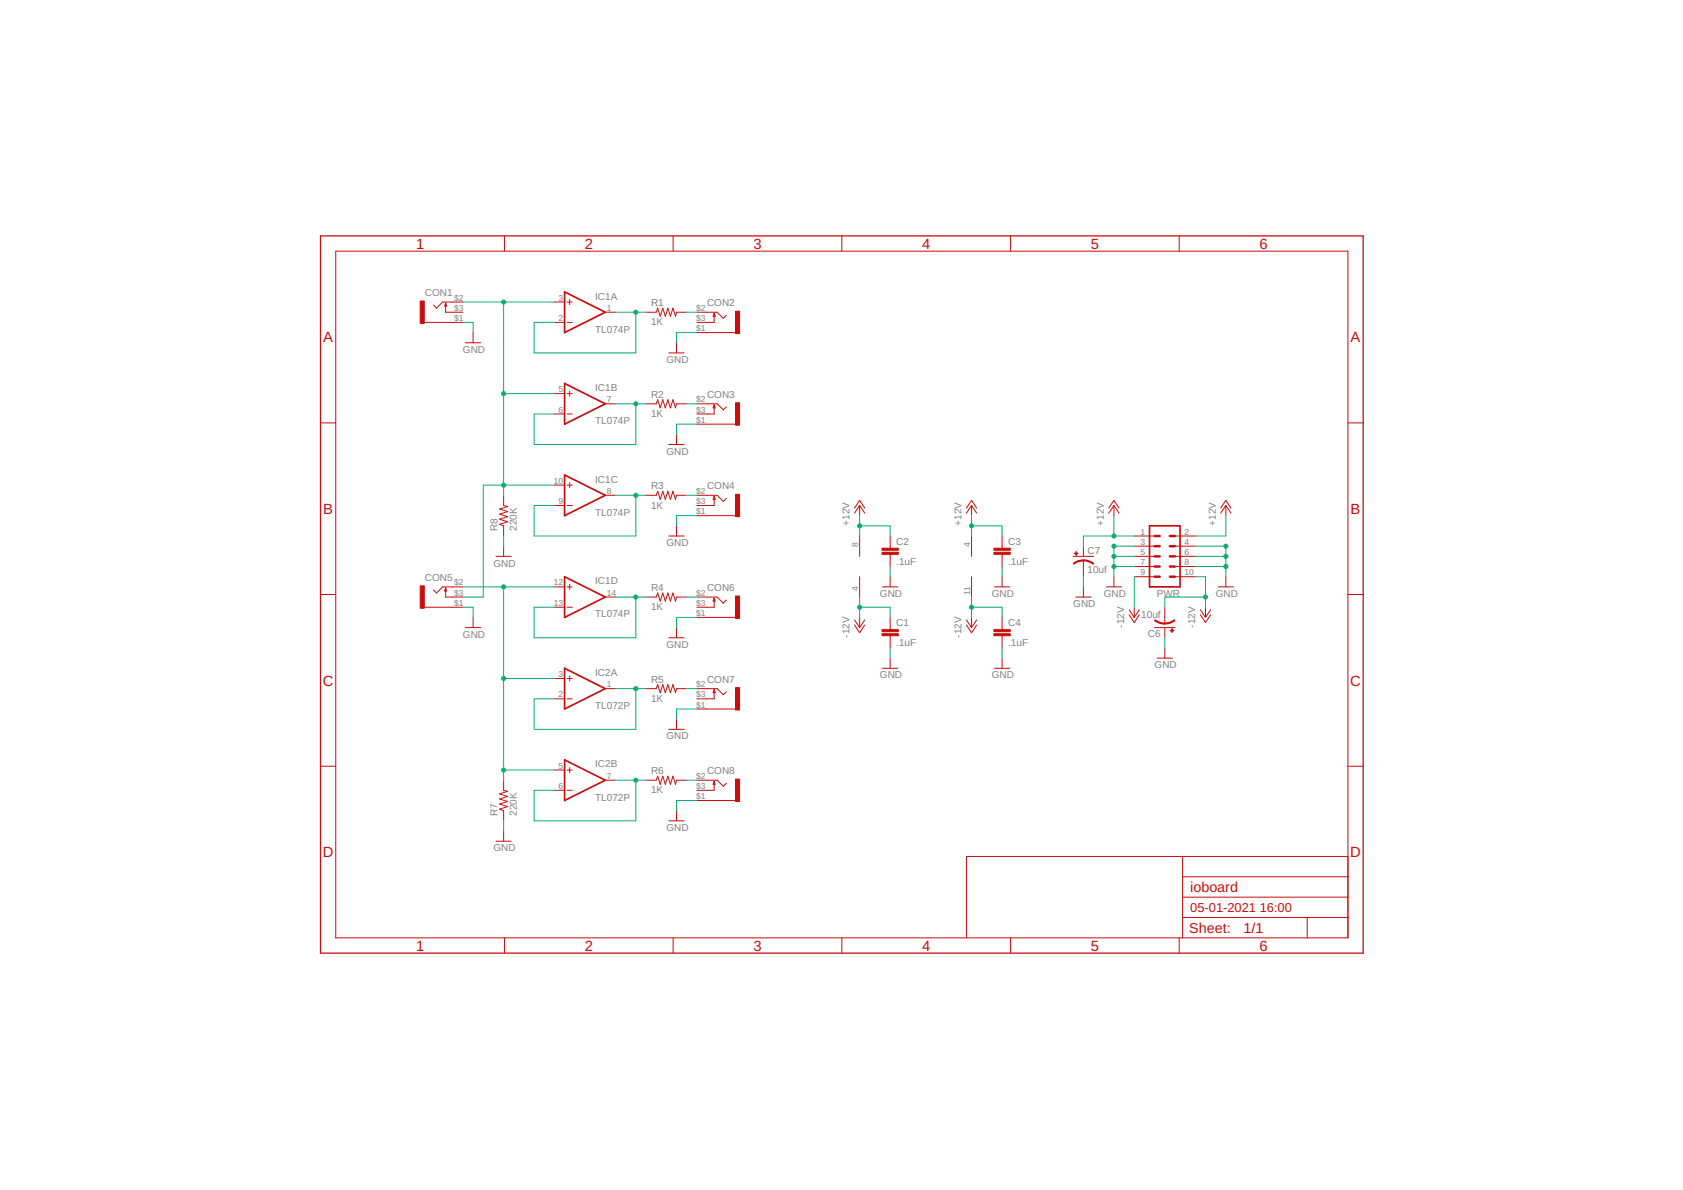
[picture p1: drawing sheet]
<svg xmlns="http://www.w3.org/2000/svg" width="420mm" height="297mm" viewBox="0 0 420 297" stroke-linecap="round" stroke-linejoin="round" font-family="sans-serif">
<path d="M140.9 72.9l10.2 5-10.2 5.1zM140.9 95.7l10.2 5.1-10.2 5.1zM140.9 118.6l10.2 5-10.2 5.1zM287 131.3h7.6v15.2h-7.6zM140.9 144l10.2 5-10.2 5.1zM140.9 166.8l10.2 5.1-10.2 5.1zM140.9 189.7l10.2 5.1-10.2 5z" fill="none" stroke="#c90d0c" stroke-width=".42"/>
<g fill="none" stroke="#c90d0c" stroke-width=".25">
<path d="M125.9 58.9v3.8M168 58.9v3.8M210.2 58.9v3.8M252.3 58.9v3.8M294.4 58.9v3.8M83.8 62.7h252.7v171.4h-252.7zM111.3 75.6v2.3h4.3M111.3 75.6l.2 .8h-.5zM115.6 75.4h-5.1l-1.5 1.5-.8-.7M138.4 75.4h2.5M141.6 75.4h1.3M142.2 74.8v1.2"/>
<path d="M151.1 77.9h2.5M161.3 77.9h2.5l.4-1 .6 2.1 .7-2.1 .6 2.1 .6-2.1 .7 2.1 .6-2.1 .6 2.1 .3-1.1h2.5M174 77.9h5l1.6 1.6 .7-.8M178.3 78.2v2.3h-4.3M178.3 78.2l.2 .8h-.5zM105.9 80.5h9.7M116.2 85.6h3.8M118.1 83v2.6M138.4 80.5h2.5M138.4 98.3h2.5M141.6 80.5h1.3M141.6 98.3h1.3"/>
<path d="M142.2 97.6v1.3M167 88.1h3.8M168.9 85.6v2.5M174 83h9.6M80 105.6h3.8M138.4 103.3h2.5M141.6 103.3h1.3M151.1 100.8h2.5M161.3 100.8h2.5l.4-1 .6 2 .7-2 .6 2 .6-2 .7 2 .6-2 .6 2 .3-1h2.5M167 111h3.8M168.9 108.4v2.6M174 100.8h5l1.6 1.5 .7-.7"/>
<path d="M174 105.9h9.6M178.3 101v2.3h-4.3M178.3 101l.2 .8h-.5zM336.5 105.6h3.8M123.8 138.9h3.8M125.7 123.6v2.6l1 .2-2 .7 2 .6-2 .6 2 .7-2 .6 2 .6-2 .7 1 .4v2.5M125.7 136.3v2.6M138.4 121.1h2.5M138.4 126.2h2.5M141.6 121.1h1.3M141.6 126.2h1.3M142.2 120.5v1.2"/>
<path d="M151.1 123.6h2.5M161.3 123.6h2.5l.4-1 .6 2.1 .7-2.1 .6 2.1 .6-2.1 .7 2.1 .6-2.1 .6 2.1 .3-1.1h2.5M167 133.8h3.8M168.9 131.3v2.5M174 123.6h5l1.6 1.6 .7-.8M174 128.7h9.6M178.3 123.9v2.3h-4.3M178.3 123.9l.2 .8h-.5zM213.3 126.8l1.3-1.9 1.3 1.9M214.6 126.2v2.5M214.6 133.8v5.1M214.6 126.2l1.3 1.9"/>
<path d="M214.6 126.2l-1.3 1.9M222.2 133.8v3M222.2 138.4v3M241.3 126.8l1.2-1.9 1.3 1.9M242.5 126.2v2.5M242.5 133.8v5.1M242.5 126.2l1.3 1.9M242.5 126.2l-1.2 1.9M250.2 133.8v3M250.2 138.4v3M267.9 138.9h5.1M270.5 136.3v2.6"/>
<path d="M270.5 139.9v4.1M276.8 126.8l1.3-1.9 1.3 1.9M278.1 126.2v2.5M278.1 126.2l1.3 1.9M278.1 126.2l-1.3 1.9M283.2 133.8h5M283.2 138.9h5M283.2 136.3h5M293.3 133.8h5.1M293.3 138.9h5.1M293.3 136.3h5.1M304.8 126.8l1.2-1.9 1.3 1.9"/>
<path d="M306 126.2v2.5M306 126.2l1.3 1.9M306 126.2l-1.2 1.9M80 148.4h3.8M105.9 151.6h9.7M111.3 146.7v2.3h4.3M111.3 146.7l.2 .8h-.5zM115.6 146.5h-5.1l-1.5 1.5-.8-.7M116.2 156.7h3.8M118.1 154.1v2.6M138.4 146.5h2.5M138.4 151.6h2.5"/>
<path d="M141.6 146.5h1.3M141.6 151.6h1.3M142.2 145.9v1.2M151.1 149h2.5M161.3 149h2.5l.4-1 .6 2.1 .7-2.1 .6 2.1 .6-2.1 .7 2.1 .6-2.1 .6 2.1 .3-1.1h2.5M167 159.2h3.8M168.9 156.7v2.5M174 149h5l1.6 1.6 .7-.8M174 154.1h9.6M178.3 149.3v2.3h-4.3M178.3 149.3l.2 .8h-.5zM213.3 154.7l1.3 2"/>
<path d="M213.3 156l1.3 1.9 1.3-1.9M214.6 144v5M214.6 154.1v2.6M215.9 154.7l-1.3 2M220.3 146.5h3.8M222.2 144v2.5M222.2 154.1v3.1M222.2 158.7v3M241.3 154.7l1.2 2M241.3 156l1.2 1.9 1.3-1.9M242.5 144v5M242.5 154.1v2.6"/>
<path d="M243.8 154.7l-1.3 2M248.3 146.5h3.8M250.2 144v2.5M250.2 154.1v3.1M250.2 158.7v3M268.6 149h3.8M270.5 146.5v2.5M276.2 146.5h3.8M278.1 144v2.5M281.9 152.2l1.3 1.9M281.9 153.5l1.3 1.9 1.2-1.9M283.2 141.4h5"/>
<path d="M283.2 144h5M283.2 151.6v2.5M284.4 152.2l-1.2 1.9M288.2 156.7h5.1M290.8 151.6v4M290.8 156.7v2.5M293.3 141.4h5.1M293.3 144h5.1M299.7 152.2l1.2 1.9M299.7 153.5l1.2 1.9 1.3-1.9M300.9 151.6v2.5M302.2 152.2l-1.3 1.9"/>
<path d="M304.1 146.5h3.8M306 144v2.5M336.5 148.4h3.8M138.4 169.4h2.5M138.4 174.4h2.5M141.6 169.4h1.3M141.6 174.4h1.3M142.2 168.7v1.3M151.1 171.9h2.5M161.3 171.9h2.5l.4-1 .6 2 .7-2 .6 2 .6-2 .7 2 .6-2 .6 2 .3-1h2.5M168.9 179.5v2.6M174 171.9h5l1.6 1.5 .7-.7"/>
<path d="M174 177h9.6M178.3 172.1v2.3h-4.3M178.3 172.1l.2 .8h-.5zM220.3 166.8h3.8M222.2 164.3v2.5M248.3 166.8h3.8M250.2 164.3v2.5M288.9 164.3h3.8M290.8 161.7v2.6M80 191.3h3.8M125.7 194.8v2.5l1 .2-2 .7 2 .6-2 .6 2 .7-2 .6 2 .6-2 .7 1 .4v2.5M138.4 192.2h2.5"/>
<path d="M138.4 197.3h2.5M141.6 192.2h1.3M141.6 197.3h1.3M142.2 191.6v1.2M151.1 194.8h2.5M161.3 194.8h2.5l.4-1.1 .6 2.1 .7-2.1 .6 2.1 .6-2.1 .7 2.1 .6-2.1 .6 2.1 .3-1h2.5M167 182.1h3.8M174 194.8h5l1.6 1.5 .7-.8M174 199.8h9.6M178.3 195v2.3h-4.3M178.3 195l.2 .8h-.5zM336.5 191.3h3.8"/>
<path d="M123.8 210h3.8M125.7 207.4v2.6M167 204.9h3.8M168.9 202.4v2.5M295.2 213.8v20.3M295.2 218.9h41.3M336.5 213.8h-95.2v20.3M125.9 234.1v3.8M168 234.1v3.8M210.2 234.1v3.8M252.3 234.1v3.8M294.4 234.1v3.8"/>
<path d="M295.2 229h41.3M295.2 223.9h41.3M326.3 229v5.1"/>
</g>
<g fill="#c90d0c" stroke="#c90d0c" stroke-width=".25">
<path d="M220.2 158.2h4.1v.5h-4.1z"/>
<path d="M220.2 157.2h4.1v.5h-4.1z"/>
<path d="M220.2 137.9h4.1v.5h-4.1z"/>
<path d="M220.2 136.8h4.1v.6h-4.1z"/>
<path d="M248.1 137.9h4.1v.5h-4.1z"/>
<path d="M248.1 136.8h4.1v.6h-4.1z"/>
<path d="M248.1 158.2h4.1v.5h-4.1z"/>
<path d="M248.1 157.2h4.1v.5h-4.1z"/>
<path d="M104.9 75.1h1v5.6h-1z"/>
<path d="M183.6 77.7h1v5.6h-1z"/>
<path d="M183.6 100.5h1v5.6h-1z"/>
<path d="M183.6 123.4h1v5.6h-1z"/>
<path d="M104.9 146.2h1v5.6h-1z"/>
<path d="M183.6 148.8h1v5.6h-1z"/>
<path d="M183.6 171.6h1v5.6h-1z"/>
<path d="M183.6 194.5h1v5.6h-1z"/>
<path d="M292.2 157.3h.9v.2h-.9z"/>
<path d="M292.5 157h.2v.8h-.2z"/>
<path d="M268.2 138.1h.9v.1h-.9z"/>
<path d="M268.6 137.7h.1v.9h-.1z"/>
</g>
<path d="M80 58.9h260.3v179h-260.3z" fill="none" stroke="#c90d0c" stroke-width=".32"/>
<g fill="#c90d0c" stroke="#c90d0c" stroke-width=".25">
<path d="M288.4 154.7l1.4 .7 1 .1v.3l-1.9-.5-.7-.4z" fill-rule="evenodd"/>
<path d="M290.8 155.5l1-.1 1.4-.7 .1 .2-1.7 .8-.8 .1z" fill-rule="evenodd"/>
<path d="M270.5 139.7l1.3 .3 1.2 .6-.1 .2-.9-.5-1.5-.3z" fill-rule="evenodd"/>
<path d="M267.9 140.6l1.2-.6 1.4-.2v.2l-1 .1-1.4 .7z" fill-rule="evenodd"/>
</g>
<path d="M288.2 138.9h1.3M288.2 136.3h1.3M288.2 133.8h1.3M292.1 138.9h1.2M292.1 136.3h1.2M292.1 133.8h1.2M288.2 144h1.3M288.2 141.4h1.3M292.1 144h1.2M292.1 141.4h1.2" fill="none" stroke="#c90d0c" stroke-width=".61"/>
<g fill="none" stroke="#0dab76" stroke-width=".25">
<path d="M115.6 75.4h22.8M125.7 75.4v48.2M153.6 77.9h7.7M158.7 77.9v10.2h-25.4v-7.6h5.1M171.4 77.9h2.6M115.6 80.5h2.5v2.5M125.7 98.3h12.7M174 83h-5.1v2.6M153.6 100.8h7.7M158.7 100.8v10.2h-25.4v-7.7h5.1M171.4 100.8h2.6M174 105.9h-5.1v2.5"/>
<path d="M125.7 133.8v2.5M138.4 121.1h-17.8v27.9h-5M153.6 123.6h7.7M158.7 123.6v10.2h-25.4v-7.6h5.1M171.4 123.6h2.6M174 128.7h-5.1v2.6M214.6 131.3h7.6v2.5M214.6 128.7v5.1M242.5 131.3h7.7v2.5M242.5 128.7v5.1M278.1 138.9h5.1M278.1 128.7v5.1"/>
<path d="M283.2 133.8h-12.7v2.5M283.2 136.3h-5.1v7.7M298.4 136.3h7.6v7.7M298.4 138.9h7.6M306 128.7v5.1h-7.6M115.6 151.6h2.5v2.5M115.6 146.5h22.8M125.7 146.5v48.3M153.6 149h7.7M158.7 149v10.2h-25.4v-7.6h5.1M171.4 149h2.6M174 154.1h-5.1v2.6"/>
<path d="M214.6 151.6h7.6v2.5M214.6 149v5.1M222.2 141.4v2.6M242.5 151.6h7.7v2.5M242.5 149v5.1M250.2 141.4v2.6M270.5 144v2.5M278.1 141.4h5.1M283.2 144v7.6M290.8 159.2v2.5M298.4 141.4h7.6M298.4 144h2.5v7.6"/>
<path d="M300.9 149h-10.1v2.6M125.7 169.4h12.7M153.6 171.9h7.7M158.7 171.9v10.2h-25.4v-7.7h5.1M171.4 171.9h2.6M174 177h-5.1v2.5M222.2 161.7v2.6M250.2 161.7v2.6M125.7 192.2h12.7M153.6 194.8h7.7M158.7 194.8v10.1h-25.4v-7.6h5.1M171.4 194.8h2.6"/>
<path d="M174 199.8h-5.1v2.6M125.7 204.9v2.5"/>
</g>
<g fill="#0dab76" stroke="#0dab76" stroke-width=".25">
<circle cx="125.7" cy="75.4" r=".51"/>
<circle cx="125.7" cy="98.3" r=".51"/>
<circle cx="125.7" cy="121.1" r=".51"/>
<circle cx="158.7" cy="123.6" r=".51"/>
<circle cx="158.7" cy="100.8" r=".51"/>
<circle cx="158.7" cy="77.9" r=".51"/>
<circle cx="306" cy="141.4" r=".51"/>
<circle cx="306" cy="138.9" r=".51"/>
<circle cx="306" cy="136.3" r=".51"/>
<circle cx="278.1" cy="141.4" r=".51"/>
<circle cx="278.1" cy="138.9" r=".51"/>
<circle cx="278.1" cy="136.3" r=".51"/>
<circle cx="125.7" cy="146.5" r=".51"/>
<circle cx="125.7" cy="169.4" r=".51"/>
<circle cx="125.7" cy="192.2" r=".51"/>
<circle cx="158.7" cy="149" r=".51"/>
<circle cx="158.7" cy="171.9" r=".51"/>
<circle cx="158.7" cy="194.8" r=".51"/>
<circle cx="214.6" cy="131.3" r=".51"/>
<circle cx="242.5" cy="131.3" r=".51"/>
<circle cx="278.1" cy="133.8" r=".51"/>
<circle cx="214.6" cy="151.6" r=".51"/>
<circle cx="242.5" cy="151.6" r=".51"/>
<circle cx="300.9" cy="149" r=".51"/>
</g>
<g font-size="3.7" fill="#c90d0c">
<text x="103.9" y="62.1">1</text>
<text x="146" y="62.1">2</text>
<text x="188.1" y="62.1">3</text>
<text x="230.2" y="62.1">4</text>
<text x="272.3" y="62.1">5</text>
<text x="314.4" y="62.1">6</text>
<text x="80.7" y="85.4">A</text>
<text x="337.2" y="85.4">A</text>
<text x="80.7" y="128.3">B</text>
<text x="337.2" y="128.3">B</text>
<text x="80.6" y="171.1">C</text>
<text x="337.1" y="171.1">C</text>
<text x="80.6" y="214">D</text>
<text x="337.1" y="214">D</text>
<text x="103.9" y="237.3">1</text>
<text x="146" y="237.3">2</text>
<text x="188.1" y="237.3">3</text>
<text x="230.2" y="237.3">4</text>
<text x="272.3" y="237.3">5</text>
<text x="314.4" y="237.3">6</text>
</g>
<g font-size="3.6" fill="#c90d0c">
<text x="297.1" y="222.7">ioboard</text>
<text x="296.9" y="233">Sheet:</text>
<text x="310.5" y="232.8">1/1</text>
</g>
<g font-size="3.2" fill="#c90d0c">
<text x="297.1" y="227.8">05-01-2021</text>
<text x="314.5" y="227.8">16:00</text>
</g>
<g font-size="2.5" fill="#808080">
<text x="106.1" y="73.9">CON1</text>
<text x="148.6" y="74.8">IC1A</text>
<text x="162.5" y="76.4">R1</text>
<text x="176.5" y="76.4">CON2</text>
<text x="148.6" y="83">TL074P</text>
<text x="162.5" y="81.2">1K</text>
<text x="115.6" y="88.1">GND</text>
<text x="166.4" y="90.6">GND</text>
<text x="148.6" y="97.6">IC1B</text>
<text x="162.5" y="99.3">R2</text>
<text x="176.5" y="99.3">CON3</text>
<text x="148.6" y="105.9">TL074P</text>
<text x="162.5" y="104.1">1K</text>
<text x="166.4" y="113.5">GND</text>
<text x="148.6" y="120.5">IC1C</text>
<text x="162.5" y="122.1">R3</text>
<text x="176.5" y="122.1">CON4</text>
<text x="148.6" y="128.7">TL074P</text>
<text x="162.5" y="126.9">1K</text>
<text x="212.1" y="131.3" transform="rotate(-90 212.1 131.3)">+12V</text>
<text x="240" y="131.3" transform="rotate(-90 240 131.3)">+12V</text>
<text x="275.6" y="131.3" transform="rotate(-90 275.6 131.3)">+12V</text>
<text x="303.5" y="131.3" transform="rotate(-90 303.5 131.3)">+12V</text>
<text x="124.2" y="132.5" transform="rotate(-90 124.2 132.5)">R8</text>
<text x="129" y="132.5" transform="rotate(-90 129 132.5)">220K</text>
<text x="166.4" y="136.3">GND</text>
<text x="223.7" y="136">C2</text>
<text x="251.7" y="136">C3</text>
<text x="123.2" y="141.4">GND</text>
<text x="223.7" y="141">.1uF</text>
<text x="251.7" y="141">.1uF</text>
<text x="271.5" y="143.1">10uf</text>
<text x="271.5" y="138.2">C7</text>
<text x="106.1" y="145">CON5</text>
<text x="148.6" y="145.9">IC1D</text>
<text x="162.5" y="147.5">R4</text>
<text x="176.5" y="147.5">CON6</text>
<text x="219.7" y="149">GND</text>
<text x="247.6" y="149">GND</text>
<text x="275.6" y="149">GND</text>
<text x="288.8" y="149">PWR</text>
<text x="303.5" y="149">GND</text>
<text x="148.6" y="154.1">TL074P</text>
<text x="162.5" y="152.3">1K</text>
<text x="267.9" y="151.6">GND</text>
<text x="284.9" y="154.2">10uf</text>
<text x="115.6" y="159.2">GND</text>
<text x="166.4" y="161.7">GND</text>
<text x="212.1" y="159.2" transform="rotate(-90 212.1 159.2)">-12V</text>
<text x="223.7" y="161.4">.1uF</text>
<text x="223.7" y="156.3">C1</text>
<text x="240" y="159.2" transform="rotate(-90 240 159.2)">-12V</text>
<text x="251.7" y="161.4">.1uF</text>
<text x="251.7" y="156.3">C4</text>
<text x="280.6" y="156.7" transform="rotate(-90 280.6 156.7)">-12V</text>
<text x="286.6" y="159.1">C6</text>
<text x="298.4" y="156.7" transform="rotate(-90 298.4 156.7)">-12V</text>
<text x="288.3" y="166.8">GND</text>
<text x="148.6" y="168.7">IC2A</text>
<text x="162.5" y="170.4">R5</text>
<text x="176.5" y="170.4">CON7</text>
<text x="219.7" y="169.4">GND</text>
<text x="247.6" y="169.4">GND</text>
<text x="148.6" y="177">TL072P</text>
<text x="162.5" y="175.2">1K</text>
<text x="166.4" y="184.6">GND</text>
<text x="148.6" y="191.6">IC2B</text>
<text x="162.5" y="193.2">R6</text>
<text x="176.5" y="193.2">CON8</text>
<text x="124.2" y="203.6" transform="rotate(-90 124.2 203.6)">R7</text>
<text x="129" y="203.6" transform="rotate(-90 129 203.6)">220K</text>
<text x="148.6" y="199.8">TL072P</text>
<text x="162.5" y="198">1K</text>
<text x="166.4" y="207.4">GND</text>
<text x="123.2" y="212.5">GND</text>
</g>
<g font-size="2.1" fill="#808080">
<text x="113.4" y="75">$2</text>
<text x="113.4" y="77.6">$3</text>
<text x="139.4" y="75">3</text>
<text x="151.5" y="77.6">1</text>
<text x="173.8" y="77.6">$2</text>
<text x="113.4" y="80.1">$1</text>
<text x="139.4" y="80.1">2</text>
<text x="173.8" y="82.7">$1</text>
<text x="173.8" y="80.1">$3</text>
<text x="139.4" y="97.9">5</text>
<text x="151.5" y="100.4">7</text>
<text x="173.8" y="100.4">$2</text>
<text x="139.4" y="103">6</text>
<text x="173.8" y="105.5">$1</text>
<text x="173.8" y="103">$3</text>
<text x="138.2" y="120.7">10</text>
<text x="139.4" y="125.8">9</text>
<text x="151.5" y="123.3">8</text>
<text x="173.8" y="123.3">$2</text>
<text x="173.8" y="125.8">$3</text>
<text x="173.8" y="128.4">$1</text>
<text x="214.3" y="136.5" transform="rotate(-90 214.3 136.5)">8</text>
<text x="242.2" y="136.5" transform="rotate(-90 242.2 136.5)">4</text>
<text x="284.7" y="133.4">1</text>
<text x="284.7" y="136">3</text>
<text x="295.7" y="133.4">2</text>
<text x="295.7" y="136">4</text>
<text x="284.7" y="138.5">5</text>
<text x="284.7" y="141.1">7</text>
<text x="284.7" y="143.6">9</text>
<text x="295.7" y="138.5">6</text>
<text x="295.7" y="141.1">8</text>
<text x="295.7" y="143.6">10</text>
<text x="113.4" y="146.1">$2</text>
<text x="113.4" y="148.7">$3</text>
<text x="138.2" y="146.1">12</text>
<text x="151.5" y="148.7">14</text>
<text x="173.8" y="148.7">$2</text>
<text x="214.3" y="147.5" transform="rotate(-90 214.3 147.5)">4</text>
<text x="242.2" y="148.5" transform="rotate(-90 242.2 148.5)">11</text>
<text x="113.4" y="151.2">$1</text>
<text x="138.2" y="151.2">13</text>
<text x="173.8" y="153.8">$1</text>
<text x="173.8" y="151.2">$3</text>
<text x="139.4" y="169">3</text>
<text x="151.5" y="171.5">1</text>
<text x="173.8" y="171.5">$2</text>
<text x="139.4" y="174.1">2</text>
<text x="173.8" y="176.6">$1</text>
<text x="173.8" y="174.1">$3</text>
<text x="139.4" y="191.8">5</text>
<text x="139.4" y="196.9">6</text>
<text x="151.5" y="194.4">7</text>
<text x="173.8" y="194.4">$2</text>
<text x="173.8" y="196.9">$3</text>
<text x="173.8" y="199.5">$1</text>
</g>
</svg>
